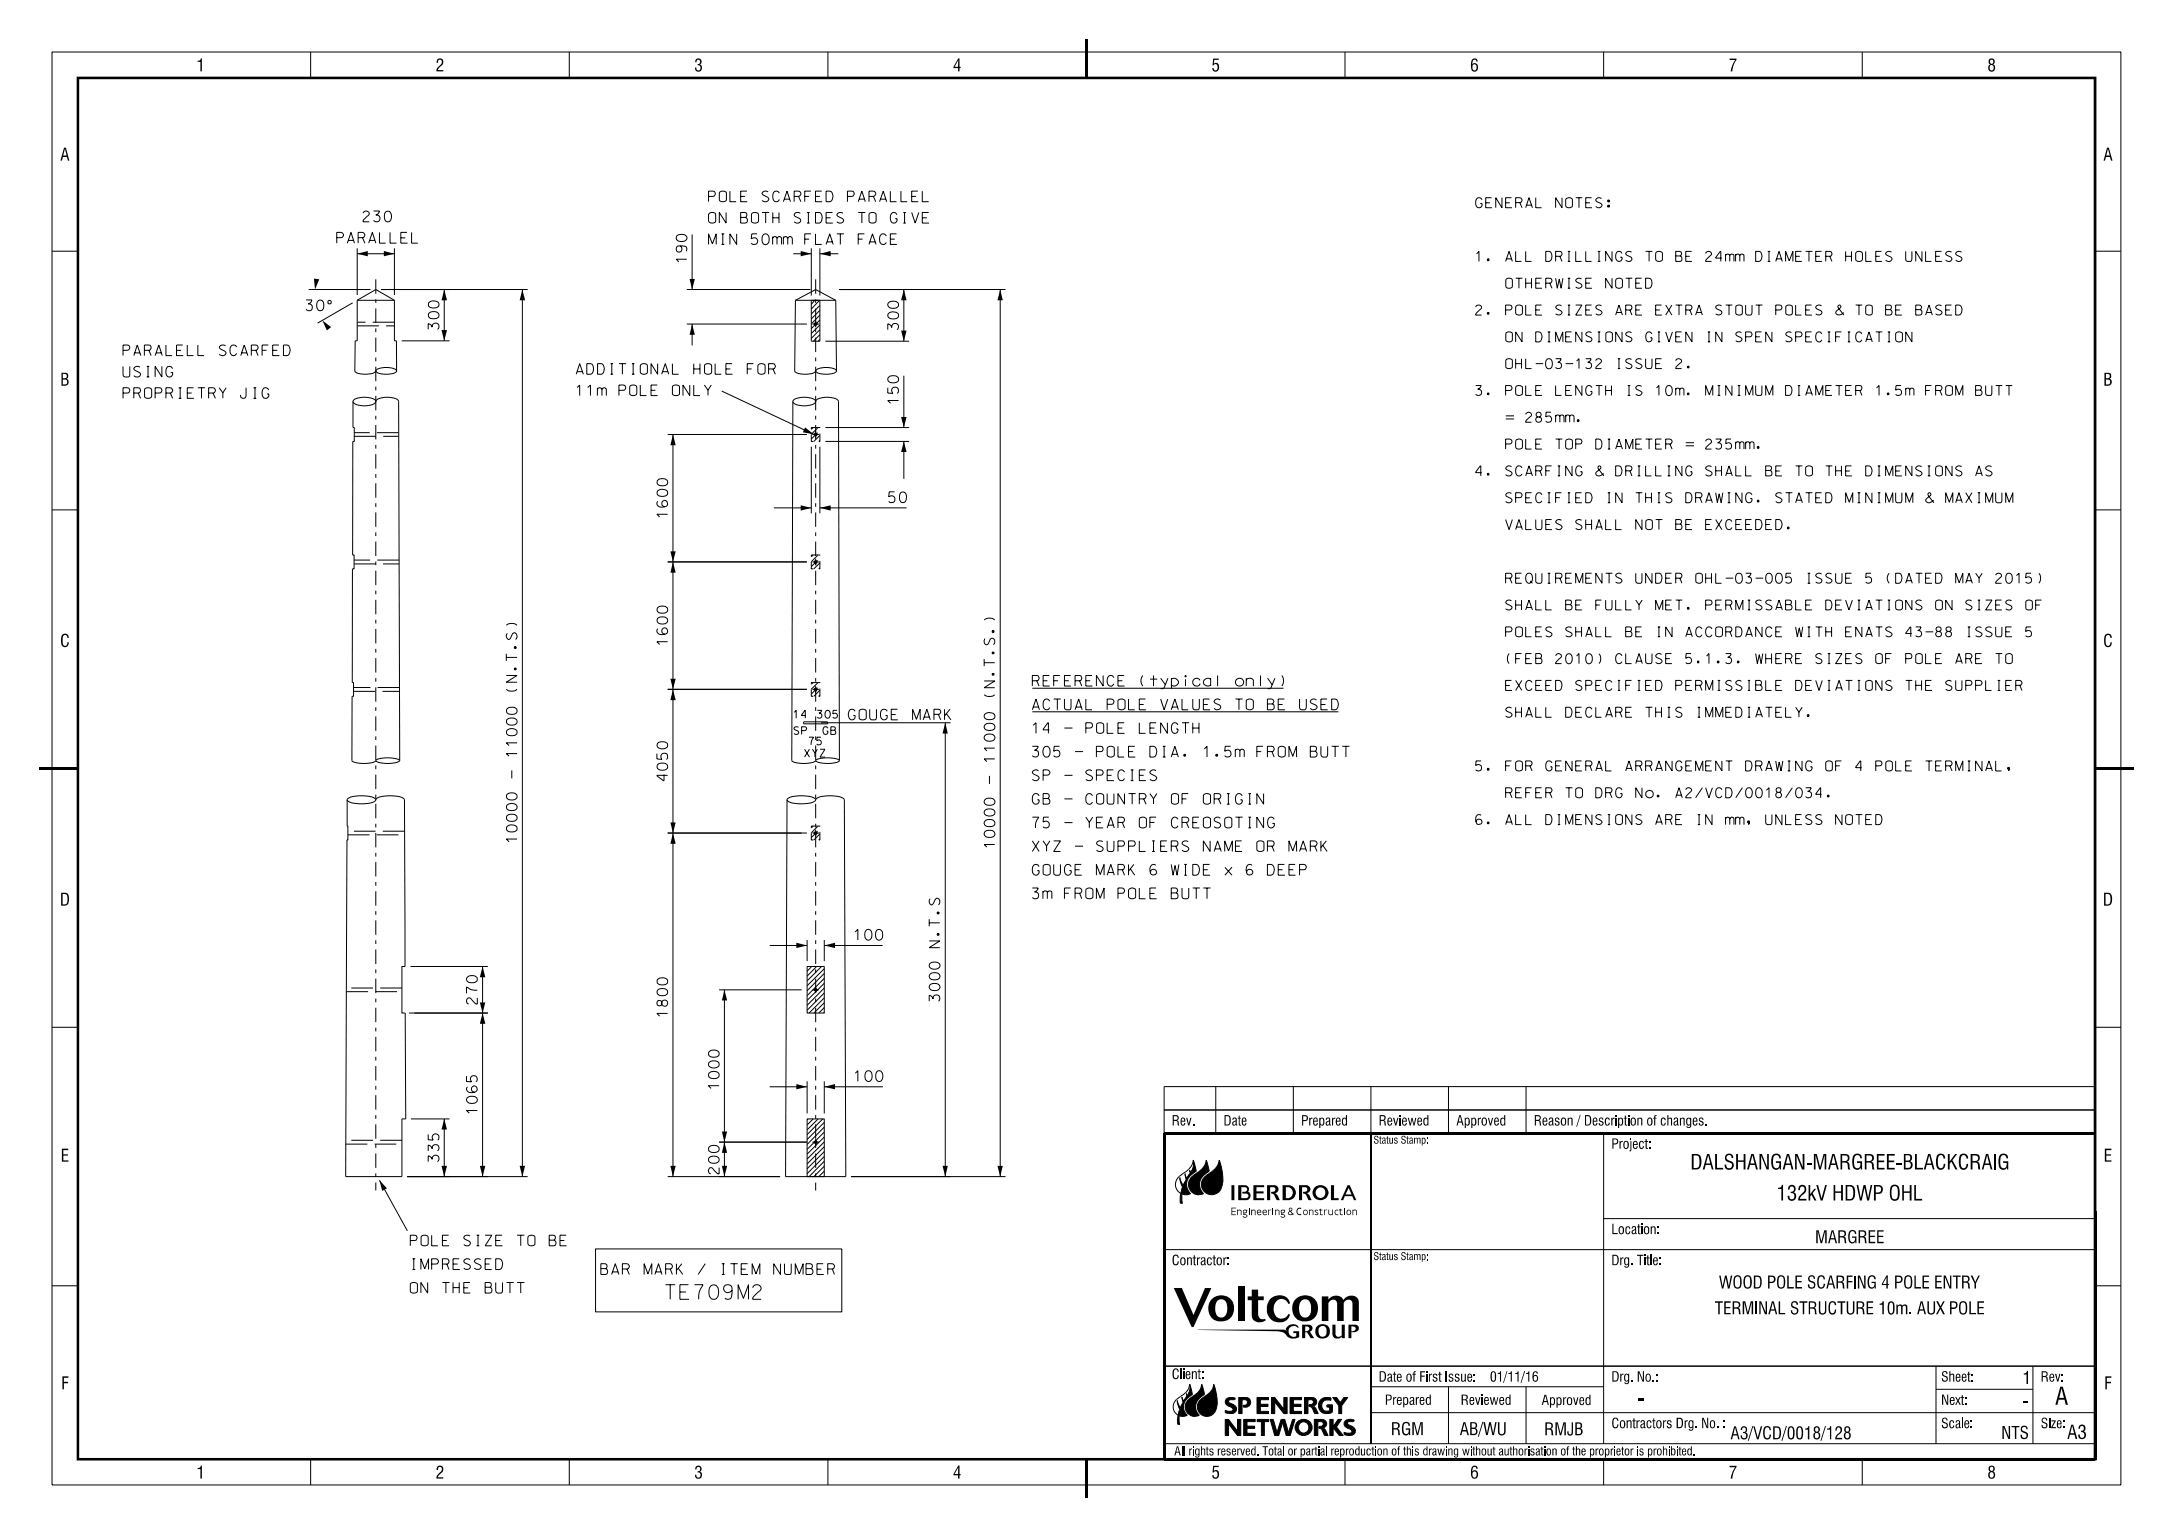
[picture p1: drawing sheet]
<svg xmlns="http://www.w3.org/2000/svg" width="420mm" height="297mm" viewBox="0 0 420 297" stroke-linecap="round" stroke-linejoin="round" font-family="sans-serif">
<g fill="none" stroke="#000" stroke-width=".19">
<path d="M10.1 10.1h399.8v276.8h-399.8zM60 10.1v5M110 10.1v5M160 10.1v5M260 10.1v5M310 10.1v5M359.9 10.1v5M10.1 48.5h5M59.2 58h1.1a.95 .95 0 0 1-.7 .7 .66 .66 0 0 1 .7 .9 .66 .66 0 0 1-1.1 .2M59.7 55.9h11.9M61.6 58.1l.4-.1a1.09 1.09 0 0 1 .5 1.6l-.2 .4h-.5a1.25 1.25 0 0 1-.2-1.9zM63.4 58.1l.3-.1 .3 .1v.6h-.6z"/>
<path d="M68.2 58.5l-6.8 3.9M69 58v7.9h-.3l-.1 5.8a3 3 0 0 0 2.8 .6l1-.3 .2-.3M69 58l3.6-2.1 3.6 2.1M69 48v9M69 49h7.2M69 58h7.2M73.7 55.9h28.3M76.2 58v7.9h.4l.1 5.8M76.2 48v9M85.9 55.9v10M101 55.9v171.5M132.8 55.9h23.8"/>
<path d="M133.8 45.3v10.6M153.3 49h3.5M153.7 58l-.1 13.7a3 3 0 0 0 2.8 .6l1-.3 .3-.3M153.7 58h7.8M153.7 58l4-2.1 3.8 2.1M156.8 48v9.1M157.5 58l-.7 .8M158.4 58l-1.6 1.7M158.5 49h3.5M158.5 60l-1.7 1.6M158.5 59l-1.7 1.7M158.5 48v9.1"/>
<path d="M158.5 58v7.9h-1.7v-7.9M161.5 58l.2 13.7M162.2 55.9h32.1M174.7 55.9v10M193.3 55.9v171.5M404.9 48.5h5M68.2 77.6a2.17 2.17 0 0 1 2.2-.8l1.3 .1a1.1 1.1 0 0 1 .9 .7M68.2 77.6a2.08 2.08 0 0 0 2.2 .8l1.3-.1a1.12 1.12 0 0 0 .9-.7M68.2 77.6v5h.3v2.7h-.3v21.9h.2v2.7h-.3v22h.2v2.6h-.2l-.1 12.5a4.2 4.2 0 0 0 3.2 .5l1.1-.3 .3-.2M72.6 77.6a2.17 2.17 0 0 1 2.2-.8l1.3 .1a1.1 1.1 0 0 1 .9 .7l.3 69.4M72.6 71.7a2.89 2.89 0 0 1 2.8-.6h.4a.97 .97 0 0 1 .9 .6M72.6 71.7a2.94 2.94 0 0 0 2.8 .6l1-.3 .3-.3"/>
<path d="M77.6 65.9h9.3M132.8 62.6h23.2M133.8 62.6v4.1M139.5 75.6l17.8 8.3M153.2 77.6a2.17 2.17 0 0 1 2.2-.8l1.3 .1a1.1 1.1 0 0 1 1 .7M153.2 77.6a2.08 2.08 0 0 0 2.2 .8l1.3-.1a1.12 1.12 0 0 0 1-.7M153.2 77.6l-.2 69.4a4.2 4.2 0 0 0 3.2 .5l1.1-.3 .4-.2M157 62.6h1.3M157.7 71.7a2.89 2.89 0 0 1 2.7-.6h.4a.97 .97 0 0 1 .9 .6M157.7 71.7a2.94 2.94 0 0 0 2.7 .6l1-.3 .3-.3M157.7 77.6a2.17 2.17 0 0 1 2.1-.8l1.3 .1a1.1 1.1 0 0 1 1 .7l.1 69.4M157.7 62v1.2"/>
<path d="M158.5 65.6l-.3 .3M158.5 63.7l-1.7 1.7M158.5 62.8l-1.7 1.6M158.5 61.8l-1.7 1.7M158.5 60.9l-1.7 1.7M158.5 64.7l-1.3 1.2M159.5 65.9h16.2M174.7 72.6v10M10.1 98.5h5M129 84h27M130.1 84v143.4M149.6 98.1h7.2"/>
<path d="M156.8 86.3v12.9M158.5 86.3v12.9M158.5 98.1h16.7M159.5 85.3h16.2M159.5 82.6h16.2M174.7 85.3v7.2M404.9 98.5h5M129 108.6h27M129 133.2h27M155.3 139.5h4.6v.4h-4.6zM158.7 139.7h25M182.7 139.7v87.7"/>
<path d="M199.5 137.5h59.2M199.5 133h48.6M67.1 154.5a2.69 2.69 0 0 1 2.3-.7 5.1 5.1 0 0 1 3.2 .6v.1M67.1 154.5a2.69 2.69 0 0 0 2.3 .8 5.1 5.1 0 0 0 3.2-.6v-.2M67.1 154.5l.1 7.8h-.1l-.3 65.1h10.9v-11.2h.7l-.1-20.4h-.6v-9h.6l-.1-32.3a2.69 2.69 0 0 0-2.4-.7 5.1 5.1 0 0 0-3.1 .6l-.1 .1M72.6 147a5.3 5.3 0 0 1 4-.4l.7 .4M72.6 147a4.2 4.2 0 0 0 3.2 .5l1.1-.3 .4-.2M98.9 148.9v1.5M152.1 154.5l-.3 72.9h11.7l-.3-72.9a2.69 2.69 0 0 0-2.4-.7 5 5 0 0 0-3.1 .6v.1M152.1 154.5a2.68 2.68 0 0 1 2.3-.7 5.2 5.2 0 0 1 3.2 .6l.1 .1M152.1 154.5a2.68 2.68 0 0 0 2.3 .8 5.2 5.2 0 0 0 3.2-.6l.1-.2M157.7 147a5.3 5.3 0 0 1 3.9-.4l.6 .4"/>
<path d="M157.7 147a4.1 4.1 0 0 0 3.1 .5l1.1-.3 .3-.2M191.2 149.9v1.6M129 161h27M10.1 198.5h5M79.1 195.8h15.2M79.3 186.8h15M93.3 186.8v40.6M139 191.3h15.9M140 191.3v36.1M148.8 182.7h7.2M156 186.8h3.3v9h-3.3zM156 181.6v4.1"/>
<path d="M156.9 186.8l-.9 .9M157.8 186.8l-1.8 1.8M158.8 186.8l-2.8 2.7M159.3 195.6l-.1 .2M159.3 192.8l-2.9 3M159.3 193.8l-2 2M159.3 181.6v4.1M159.3 182.7h11.3M159.3 194.7l-1 1.1M159.3 187.2l-3.3 3.3M159.3 188.1l-3.3 3.3M159.3 189.1l-3.3 3.3"/>
<path d="M159.3 190l-3.3 3.3M159.3 190.9l-3.3 3.4M159.3 191.9l-3.3 3.3M404.9 198.5h5M404.9 192v9M79.4 216.2h7.5M85.9 216.2v11.2M148.8 210h7.2M156 216.2h3.3v11.2h-3.3zM156 208.9v6.3M156.2 216.2l-.2 .2M157.2 216.2l-1.2 1.2"/>
<path d="M158.1 216.2l-2.1 2.1M159 216.2l-3 3M159.3 208.9v6.3M159.3 219.7l-3.3 3.3M159.3 218.8l-3.3 3.3M159.3 216.9l-3.3 3.3M159.3 217.8l-3.3 3.4M159.3 210h11.3M225 214.5h179.9M235 210v9M250 210v9M265 210v9"/>
<path d="M280 210v9M295 210v9M310 219v60M404.9 219h-179.9v-9h179.9v72h-179.9M73.3 228.1l5.4 9.7M78.7 227.4h23.3M129 227.4h21.8M139 220.7h17M159.3 227.3l-.1 .1M159.3 224.4l-2.9 3M159.3 225.4l-2 2M159.3 226.3l-1 1.1"/>
<path d="M159.3 223.5l-3.3 3.3M159.3 222.5l-3.3 3.3M159.3 221.6l-3.3 3.3M159.3 220.7l-3.3 3.3M164.5 227.4h29.8M230.6 224.2a4.5 4.5 0 0 1-2.4 2.9 2.02 2.02 0 0 0 0 3.5M230.6 224.2v1.4l-.4 1-.3-.5a1 1 0 0 1-.3 1.2l-.2 .3-.3-.8 .2 1.1-.6 1.1-.4-.7-.3-.8 .2 1.2a1.52 1.52 0 0 1 .1 1.5l-.1 .4M230.6 224.2l.6 2.1a2.83 2.83 0 0 0-1.6 3.7l.5 .6-1 .3-.7-.2 .1 1.8h-.4l.1-1.9M233.2 224.2l.5 2.1a2.83 2.83 0 0 0-1.6 3.7l.5 .6a2.04 2.04 0 0 1-2.7-.9 2.04 2.04 0 0 1 1-2.8l1-.6a2.99 2.99 0 0 0 1.3-2.1zM233.7 226.8h.1M235.7 224.2a8.2 8.2 0 0 1 .3 5.5 2.02 2.02 0 0 1-3.3 .5 2.02 2.02 0 0 1 .7-3.3l1-.6a2.99 2.99 0 0 0 1.3-2.1zM310 235.5h94.9"/>
<path d="M10.1 248.5h5M115.1 241.3h47.6v12.2h-47.6zM225 241.5h179.9M404.9 248.5h5M225 264h179.9M225 279h179.9M229.9 267.5a3.6 3.6 0 0 1-2 2.5 1.92 1.92 0 0 0-.2 3.5M229.9 267.5l.1 1-.5 1.2-.2-.4a.8 .8 0 0 1-.2 1l-.3 .4-.3-.8v.5a.57 .57 0 0 1 0 .8l-.4 .8-.4-.7-.2-.7 .2 1.1a1.33 1.33 0 0 1 .1 1.4l-.1 .4M229.9 267.5l.6 2a2.45 2.45 0 0 0-1 4 1.92 1.92 0 0 1-1.6 .1l.1 1.6h-.4v-.8l.1-.9M232.3 267.5l.5 2a2.45 2.45 0 0 0-1 4 1.89 1.89 0 0 1-2.6-.9 1.89 1.89 0 0 1 1-2.6l.6-.3a2.85 2.85 0 0 0 1.5-2.2zM232.8 269.9h.1M234.6 267.5a7.5 7.5 0 0 1 .3 5.1 1.88 1.88 0 0 1-3 .5 1.88 1.88 0 0 1 .7-3.1l.5-.3a2.85 2.85 0 0 0 1.5-2.2z"/>
<path d="M236.8 274.3h.7l1.7 2.2v-2.2h.6v3.1h-.6l-1.7-2.3v2.3h-.7zM237.1 270.3a1.44 1.44 0 0 1 1.6 0l-.1 .2h-.5a.42 .42 0 0 0-.5 0 .42 .42 0 0 0-.1 .4l.1 .2a1.85 1.85 0 0 1 1.4 1.1 1.12 1.12 0 0 1-1.6 .9l-.6-.1v-.5a1.21 1.21 0 0 0 1.5-.1l-.1-.3a2.24 2.24 0 0 1-1.4-1.1zM239.4 270h1.5a.96 .96 0 0 1 .8 1.3 .96 .96 0 0 1-1.4 .6v-.3a.57 .57 0 0 0 .8-.4 .57 .57 0 0 0-.5-.7h-.5v2.7h-.7zM240.4 274.3h2.2v.4h-1.6v.9h1.5v.4h-1.5v1h1.6v.4h-2.2zM240.6 270.5h.1M243 270h2.2v.5h-1.6v.9h1.5v.4h-1.5v.9h1.6v.5h-2.2zM243 274.3h2.2v.4h-.8v2.7h-.6v-2.7h-.8zM245.7 270h.7l1.7 2.3v-2.3h.7v3.2h-.7l-1.7-2.3v2.3h-.7zM246.8 276.8h.1M246.8 276.8l-.7-2.5h-.6l.9 3.1h.8l.7-2.4 .7 2.4h.8l.9-3.1h-.5l-.7 2.5M246.8 276.8l.8-2.5h.7l.7 2.5M249 276.8h.1"/>
<path d="M249.3 270h2.3v.5h-1.6v.9h1.5v.4h-1.5v.9h1.6v.5h-2.3zM251.3 275a1.03 1.03 0 0 1 1.6 .8 1.03 1.03 0 0 1-1.6 .9 1.2 1.2 0 0 1 0-1.7zM252.1 270h1.6a.84 .84 0 0 1 .8 .8 .84 .84 0 0 1-.7 .9h.1a2.01 2.01 0 0 1 .9 1.5l-.7-.1-.5-1.1-.6-.2v-.2l.2-.2a.49 .49 0 0 0 .6-.3 .49 .49 0 0 0-.2-.6h-.8v2.7h-.7zM253.4 270.5h.1M254 274.3h1.6a.84 .84 0 0 1 .8 .8 .84 .84 0 0 1-.7 .8l.1 .1a2.01 2.01 0 0 1 .9 1.4l-.7-.1-.5-1-.6-.3v-.2l.2-.2a.49 .49 0 0 0 .6-.2 .49 .49 0 0 0-.2-.7h-.8v2.7h-.7zM255.2 270.6a2.04 2.04 0 0 1 2-.5v.5a1.14 1.14 0 0 0-1.7 .6 1.14 1.14 0 0 0 1 1.5l.5-.1v-.7l-.5-.1v-.3h1v1.3a1.64 1.64 0 0 1-2.2 0 1.64 1.64 0 0 1-.1-2.2zM255.3 274.7h.1M257 274.3h.7v1.4l.9-1.4h.7l-1 1.4 1.3 1.7h-.7l-1.2-1.5v1.5h-.7zM257.6 270h.7l.7 1 .8-1h.7l-1.2 1.6v1.6h-.5v-1.6zM260.1 274.5a1.84 1.84 0 0 1 1.6-.1l-.2 .3h-.4a.41 .41 0 0 0-.5 .1 .41 .41 0 0 0-.1 .4l.1 .1a2 2 0 0 1 1.4 1.1 1.12 1.12 0 0 1-1.6 1l-.6-.2v-.4l.8 .1a.48 .48 0 0 0 .5 0 .48 .48 0 0 0 .2-.5l-.2-.1a2.22 2.22 0 0 1-1.3-1.1zM265 273h139.9M265 268h45"/>
<path d="M280 268v11M295 268v11M374.2 268.5h18.7M374.2 264v15M392.9 264v15M15.1 282h154.9M60 282v4.9M110 282v4.9M160 282v4.9M260 282v4.9M310 282v4.9M359.9 282v4.9"/>
<circle cx="251.9" cy="275.9" r="1.59"/>
</g>
<g fill="#000">
<path d="M209.8 7.5h.5v7.6h-.5zM60.7 53.8l1 .2-.8 1.9zM69 49l2.1-.5v1zM74.2 48.5l2 .5-2 .5zM85.9 55.9l.5 2.1h-1.1zM101 55.9l.5 2.1h-1.1zM133.3 53.9h1l-.5 2zM154.8 48.5l2 .5-2 .5zM158.5 49l2-.5v1zM174.7 55.9l.5 2.1h-1zM193.3 55.9l.5 2.1h-1zM62.3 61.9l1.7 1.3-.8 .6z"/>
<path d="M85.3 63.8h1.1l-.5 2.1zM133.8 62.6l.5 2.1h-1zM174.2 63.9h1l-.5 2zM130.1 84l.5 2h-1zM154.8 97.6l2 .5-2 .6zM155.6 82.6l1.7 1.3-2.1-.4zM158.5 98.1l2-.5v1.1zM174.7 85.3l.5 2h-1zM174.2 80.6h1l-.5 2zM130.1 108.6l.5 2.1h-1zM129.6 106.5h1l-.5 2.1zM130.1 133.2l.5 2.1h-1z"/>
<path d="M129.6 131.2h1l-.5 2zM7.5 148.3h7.6v.5h-7.6zM129.6 158.9h1l-.5 2.1zM182.7 139.7l.5 2h-1zM404.9 148.3h7.5v.5h-7.5zM130.1 161l.5 2.1h-1zM93.3 186.8l.5 2h-1.1zM93.3 195.8l.5 2h-1.1zM92.7 193.7h1.1l-.5 2.1zM140 191.3l.5 2h-1zM153.9 182.2l2.1 .5-2.1 .5zM159.3 182.7l2.1-.5v1z"/>
<path d="M85.9 216.2l.5 2.1h-1.1zM139.5 218.6h1l-.5 2.1zM153.9 209.5l2.1 .5-2.1 .5zM159.3 210l2.1-.5v1zM225 218.7h179.9v.5h-179.9zM73.3 228.1l1.5 1.5-.9 .5zM85.3 225.3h1.1l-.5 2.1zM92.7 225.3h1.1l-.5 2.1zM100.4 225.3h1.1l-.5 2.1zM129.6 225.3h1l-.5 2.1zM140 220.7l.5 2.1h-1zM139.5 225.3h1l-.5 2.1z"/>
<path d="M182.2 225.3h1l-.5 2.1zM192.8 225.3h1l-.5 2.1zM239.3 248.6h1.3v6.7h-1.3zM209.8 282h.5v7.5h-.5zM224.8 219h.4v63h-.4zM225 281.7h179.9v.5h-179.9zM404.7 234h.5v48h-.5z"/>
<path d="M284.6 11.4a2.28 2.28 0 0 0 0 2.3 .77 .77 0 0 0 1.1-.6 .77 .77 0 0 0-1-.8l-.1 .2v-.3a.49 .49 0 0 1 .5-.6l.2 .3h.3a.59 .59 0 0 0-.3-.6 .59 .59 0 0 0-.7 .1zM284.7 12.6a.51 .51 0 0 1 .7 .1 .51 .51 0 0 1 0 .6 .42 .42 0 0 1-.6 .3 .42 .42 0 0 1-.2-.6z" fill-rule="evenodd"/>
<path d="M12.1 122.6a.74 .74 0 0 1 .8-.1 .74 .74 0 0 1 .4 .8h-.3a.44 .44 0 0 0-.4-.6 .44 .44 0 0 0-.5 .4v1.3a.47 .47 0 0 0 .6 .4 .47 .47 0 0 0 .3-.7h.3a.78 .78 0 0 1-.8 1 .78 .78 0 0 1-.7-1v-.9z" fill-rule="evenodd"/>
<path d="M407 122.6a.72 .72 0 0 1 .8-.1 .72 .72 0 0 1 .4 .8h-.3a.44 .44 0 0 0-.4-.6 .44 .44 0 0 0-.5 .4v1.3a.48 .48 0 0 0 .6 .4 .48 .48 0 0 0 .3-.7h.3a.77 .77 0 0 1-.8 1 .77 .77 0 0 1-.7-1v-.9z" fill-rule="evenodd"/>
<path d="M230.6 224.2l.6 2.1a2.83 2.83 0 0 0-1.7 3.3l.6 1-.8 .3-.9-.2 .1 1.8h-.4v-1.2l.3-1.4a.89 .89 0 0 0-.1-1.1l-.3-1.3 .2 .8 .5 .7 .1-.3a1.31 1.31 0 0 0 .3-1.6v-.3v.5l.3 .3 .4-.6a.55 .55 0 0 0 .1-.9l.3 .5 .4-1z" fill-rule="evenodd"/>
<path d="M233.2 224.2l.5 2.1a2.83 2.83 0 0 0-1.7 3.3l.6 1a2.04 2.04 0 0 1-2.7-.9 2.04 2.04 0 0 1 1-2.8l1-.6a2.99 2.99 0 0 0 1.3-2.1z" fill-rule="evenodd"/>
<path d="M235.7 224.2a7.3 7.3 0 0 1 .2 5.7 2.02 2.02 0 0 1-3.3 .2 2.02 2.02 0 0 1 .8-3.2l1-.6a2.99 2.99 0 0 0 1.3-2.1z" fill-rule="evenodd"/>
<path d="M238 233.4h.9v.1h-.7v.5h.6v.1h-.6v.6h.7v.1h-.9z" fill-rule="evenodd"/>
<path d="M238 229h.6v2.9h-.6z" fill-rule="evenodd"/>
<path d="M239.1 233.7l.2 .2a.47 .47 0 0 1 .7 .1v.8h-.2v-.8l-.2-.1-.3 .1v.8h-.2z" fill-rule="evenodd"/>
<path d="M240.3 233.9v.9l.6 .1a.37 .37 0 0 1-.3 .3 .37 .37 0 0 1-.3-.2l-.1 .1a.46 .46 0 0 0 .5 .2 .46 .46 0 0 0 .4-.5l-.6-.2v-.1l.4-.2 .2-.5-.5-.1zM240.4 234.1a.26 .26 0 0 1 .5 0 .26 .26 0 0 1-.5 0z" fill-rule="evenodd"/>
<path d="M239.3 229h1.4a.75 .75 0 0 1 .6 .5 .75 .75 0 0 1-.1 .8 .89 .89 0 0 1 .5 .9 .89 .89 0 0 1-.8 .7h-1.6zM239.9 229.4v2.1h1a.44 .44 0 0 0 .4-.4 .44 .44 0 0 0-.4-.5h-.8v-.3h.5a.44 .44 0 0 0 .5-.5 .44 .44 0 0 0-.5-.4z" fill-rule="evenodd"/>
<path d="M241.4 233.4h.1v.1h-.1z" fill-rule="evenodd"/>
<path d="M241.4 233.7h.1v1.1h-.1z" fill-rule="evenodd"/>
<path d="M241.8 233.7l.2 .2a.44 .44 0 0 1 .7 .1v.8h-.2v-.8l-.2-.1-.3 .1v.8h-.2z" fill-rule="evenodd"/>
<path d="M242.3 229h2v.4h-1.4v.8h1.3v.4h-1.3v.9h1.4v.4h-2z" fill-rule="evenodd"/>
<path d="M243.1 233.9a.55 .55 0 0 0-.1 .7 .55 .55 0 0 0 .8 .1v-.2a.4 .4 0 0 1-.5 .2 .4 .4 0 0 1-.2-.4h.7v-.1a.42 .42 0 0 0-.3-.4 .42 .42 0 0 0-.4 .1zM243.2 234a.27 .27 0 0 1 .3-.1 .27 .27 0 0 1 .1 .3h-.5z" fill-rule="evenodd"/>
<path d="M244.2 233.9a.55 .55 0 0 0-.1 .7 .55 .55 0 0 0 .8 .1v-.2a.4 .4 0 0 1-.5 .2 .4 .4 0 0 1-.2-.4h.7v-.1a.42 .42 0 0 0-.3-.4 .42 .42 0 0 0-.4 .1zM244.2 234a.28 .28 0 0 1 .4-.1 .28 .28 0 0 1 .1 .3h-.5z" fill-rule="evenodd"/>
<path d="M245.1 233.7l.2 .2 .4-.2-.4 .3v.8h-.2z" fill-rule="evenodd"/>
<path d="M244.9 229h1.5a.81 .81 0 0 1 .7 .8 .81 .81 0 0 1-.6 .8 1.88 1.88 0 0 1 .9 1.3h-.6l-.6-1-.3-.2a.2 .2 0 0 1-.2-.2 .2 .2 0 0 1 .2-.2 .45 .45 0 0 0 .6-.4 .45 .45 0 0 0-.4-.5h-.6v2.5h-.6z" fill-rule="evenodd"/>
<path d="M246 233.4h.1v.1h-.1z" fill-rule="evenodd"/>
<path d="M246 233.7h.1v1.1h-.1z" fill-rule="evenodd"/>
<path d="M246.5 233.7l.1 .2a.47 .47 0 0 1 .7 .1v.8h-.1v-.8l-.3-.1-.3 .1v.8h-.1z" fill-rule="evenodd"/>
<path d="M247.6 233.9v.9l.6 .1a.35 .35 0 0 1-.2 .3 .35 .35 0 0 1-.4-.2l-.1 .1a.46 .46 0 0 0 .5 .2 .46 .46 0 0 0 .4-.5l-.6-.2v-.1l.4-.2 .2-.5-.5-.1zM247.7 234.1a.25 .25 0 0 1 .5 0 .25 .25 0 0 1-.5 0z" fill-rule="evenodd"/>
<path d="M247.9 229a2.65 2.65 0 0 1 1.9 .3 1.45 1.45 0 0 1 .6 1.6 1.45 1.45 0 0 1-1.3 1h-1.2zM248.5 229.4v2.1a1.09 1.09 0 0 0 1.4-1 1.09 1.09 0 0 0-1.4-1.1z" fill-rule="evenodd"/>
<path d="M249.1 233.5l.2 .5-.3 .3a.5 .5 0 0 0 .2 .5 .5 .5 0 0 0 .6-.1h.2v-.2l-.5-.4a.36 .36 0 0 0 .2-.6 .36 .36 0 0 0-.6 0zM249.2 233.6l.4-.1 .1 .2-.3 .3zM249.1 234.3l.3-.2 .3 .5h-.6z" fill-rule="evenodd"/>
<path d="M250.8 233.6l.2-.2a.31 .31 0 0 1 .5 .2 .5 .5 0 0 0-.7 .5 .5 .5 0 0 0 .7 .4v.3a.72 .72 0 0 1-.9-.3 .72 .72 0 0 1 .2-.9z" fill-rule="evenodd"/>
<path d="M251.1 229h1.5a.78 .78 0 0 1 .7 .8 .78 .78 0 0 1-.7 .8h.1a1.7 1.7 0 0 1 .8 1.3h-.6l-.5-1-.5-.3v-.3a.48 .48 0 0 0 .7-.3 .48 .48 0 0 0-.4-.6h-.5v2.5h-.6z" fill-rule="evenodd"/>
<path d="M251.8 234.3a.51 .51 0 0 0 1 0 .51 .51 0 0 0-1 0zM252.1 234a.36 .36 0 0 1 .6 .1 .36 .36 0 0 1-.4 .5 .36 .36 0 0 1-.3-.5z" fill-rule="evenodd"/>
<path d="M253 233.7l.2 .2a.47 .47 0 0 1 .7 .1v.8h-.2v-.8l-.2-.1-.3 .1v.8h-.2z" fill-rule="evenodd"/>
<path d="M254.1 233.9l.4-.2 .3 .2h-.4l-.2 .1 .6 .4v.3l-.4 .1-.3-.2h.6l-.5-.4z" fill-rule="evenodd"/>
<path d="M255 233.7l.1-.1h.2v.1h.3v.2h-.3v.7h.4l-.1 .2-.5-.1v-.8h-.1z" fill-rule="evenodd"/>
<path d="M255.9 233.7l.1 .2 .5-.2-.5 .3v.8h-.1z" fill-rule="evenodd"/>
<path d="M253.8 230.4a1.51 1.51 0 0 1 3 0 1.51 1.51 0 0 1-3 0zM254.6 229.7a1.01 1.01 0 0 0-.1 1.5 1.01 1.01 0 0 0 1.5 0 1.01 1.01 0 0 0-.2-1.5 .91 .91 0 0 0-1.2 0z" fill-rule="evenodd"/>
<path d="M256.8 233.7h.1v.9l.2 .1 .4-.1v-.9h.1v1.1l-.1-.1a.47 .47 0 0 1-.7-.1z" fill-rule="evenodd"/>
<path d="M257.2 229h.6v2.5h.9v.4h-1.5z" fill-rule="evenodd"/>
<path d="M258.1 233.9l.4-.1 .2 .2a.37 .37 0 0 0-.6 .3 .37 .37 0 0 0 .6 .3v.2a.53 .53 0 0 1-.7-.2 .53 .53 0 0 1 .1-.7z" fill-rule="evenodd"/>
<path d="M258.8 233.7l.2-.1h.1v.1h.3v.2h-.3v.7h.4v.2l-.5-.1v-.8h-.2z" fill-rule="evenodd"/>
<path d="M259.8 233.7h.1v1.1h-.1z" fill-rule="evenodd"/>
<path d="M259.8 233.4h.1v.1h-.1z" fill-rule="evenodd"/>
<path d="M260.5 229h.4l1.2 2.9h-.4l-.3-.8h-1.5l-.3 .8h-.4zM260.7 229.5l-.6 1.3h1.1z" fill-rule="evenodd"/>
<path d="M260.2 234.3a.51 .51 0 0 0 1 0 .51 .51 0 0 0-1 0zM260.5 234a.35 .35 0 0 1 .6 .1 .35 .35 0 0 1-.3 .5 .35 .35 0 0 1-.4-.4z" fill-rule="evenodd"/>
<path d="M261.4 233.7l.1 .2a.47 .47 0 0 1 .8 .1v.8h-.2v-.8l-.2-.1-.4 .1v.8h-.1z" fill-rule="evenodd"/>
<path d="M226.9 248.9h1.5l2.3 5.2 2.2-5.2h1.2l-3.4 7.5h-.4z" fill-rule="evenodd"/>
<path d="M231.5 256.9h16.7l.4 .2a.5 .5 0 0 1 .2-.8l.5-.3 .6-.1 .9 .2 .2 .4-.1 .1-.7-.4-.8 .3-.3 .5v.5l.3 .6 .7 .2 .4-.1v-.6h-.5v-.4h1.1v1.2l-.8 .3-.9-.1-.6-.3-.8-.8-1.1-.3z" fill-rule="evenodd"/>
<path d="M233.5 252.8a2.55 2.55 0 0 0 5.1 0 2.55 2.55 0 0 0-5.1 0zM235.3 251.4l.7-.3a1.24 1.24 0 0 1 1.2 1.5 1.57 1.57 0 0 1-1 2 1.44 1.44 0 0 1-1.3-1.8l.1-1z" fill-rule="evenodd"/>
<path d="M241.9 249.2h1.3v1.3h1.1v.7h-1.1v2.7a.98 .98 0 0 0 1.3 .9l.2 .3a1.87 1.87 0 0 1-2.4 0l-.4-.9v-3h-.7v-.7h.7z" fill-rule="evenodd"/>
<path d="M245.5 251.1l1-.7h1.5l.5 .2 .6 .5 .2 .7-.3 .2a1.45 1.45 0 0 0-1.6-1 1.45 1.45 0 0 0-1.2 1.5v.7l.1 .5a1.42 1.42 0 0 0 1.1 1.1 1.42 1.42 0 0 0 1.4-.6l.2-.3 .3 .1-.6 1.1a2.45 2.45 0 0 1-3.5-.8l-.3-.8v-1z" fill-rule="evenodd"/>
<path d="M249.7 252.8a2.55 2.55 0 0 0 5.1 0 2.55 2.55 0 0 0-5.1 0zM251.5 251.4l.8-.3a1.22 1.22 0 0 1 1.1 1.5v.1a1.43 1.43 0 0 1-1.1 1.9 1.61 1.61 0 0 1-1.2-1.9l.1-.7z" fill-rule="evenodd"/>
<path d="M251.7 256v2.6h.6v-1.2l.3 .1 .7 1.1h.7l-.8-1.3 .5-.5-.2-.6-.4-.2zM252.3 256.3h.4l.3 .3a.52 .52 0 0 1-.4 .6h-.3z" fill-rule="evenodd"/>
<path d="M254.2 257.2a1.45 1.45 0 0 0 2.9 0 1.45 1.45 0 0 0-2.9 0zM255.1 256.4l.3-.1h.5l.4 .4 .1 .9-.4 .6-.6 .1-.4-.4-.2-1z" fill-rule="evenodd"/>
<path d="M257.5 256h.6v1.9l.3 .3 .3 .1 .6-.3v-2h.6v2.6h-.6v-.3l-.4 .3-.7 .1-.5-.4-.2-.5z" fill-rule="evenodd"/>
<path d="M255.5 250.5h1.3v.6l.8-.6 .9-.1 .8 .2 .3 .6 .5-.5 .7-.3h.7l.5 .1 .5 .5 .1 .5v3.8h-1.2v-3.5a.84 .84 0 0 0-.7-.7 .84 .84 0 0 0-.9 .5l-.1 .2v3.5h-1.3v-3.7a.78 .78 0 0 0-.7-.5 .78 .78 0 0 0-.7 .4l-.2 .3v3.5h-1.3z" fill-rule="evenodd"/>
<path d="M260.6 256v2.6h.6v-1.2h.7l.4-.2 .3-.3v-.4l-.2-.4-.3-.1zM261.2 256.3l.7 .2 .1 .3-.2 .3-.6 .1z" fill-rule="evenodd"/>
<path d="M265.7 242a.38 .38 0 0 1 .5-.1 .38 .38 0 0 1 .2 .5h-.2a.26 .26 0 0 0-.2-.3 .26 .26 0 0 0-.3 .3 .26 .26 0 0 0 .3 .2 .44 .44 0 0 1 .5 .5 .44 .44 0 0 1-.5 .4 .44 .44 0 0 1-.4-.5h.1a.28 .28 0 0 0 .3 .3 .28 .28 0 0 0 .3-.2 .28 .28 0 0 0-.3-.3 .43 .43 0 0 1-.4-.3 .43 .43 0 0 1 .1-.5z" fill-rule="evenodd"/>
<path d="M271 242a.41 .41 0 0 1 .4-.1 .41 .41 0 0 1 .3 .5h-.2a.26 .26 0 0 0-.3-.3 .26 .26 0 0 0-.2 .3 .26 .26 0 0 0 .3 .2 .46 .46 0 0 1 .4 .5 .46 .46 0 0 1-.5 .4 .46 .46 0 0 1-.4-.5h.2a.28 .28 0 0 0 .3 .3 .28 .28 0 0 0 .3-.3 .28 .28 0 0 0-.4-.2 .45 .45 0 0 1-.2-.8z" fill-rule="evenodd"/>
<path d="M229.9 267.5l.6 2a2.45 2.45 0 0 0-1.2 3.8l.2 .2-.5 .2-1.1-.1 .1 1.6h-.4v-.1l.1-1.6a1.98 1.98 0 0 0 0-2l-.2-.9 .6 1.4 .2-.4a1.23 1.23 0 0 0 .2-1.4v-.3l.3 .8 .4-.6a.64 .64 0 0 0 .1-.8l.2 .4 .5-1.2z" fill-rule="evenodd"/>
<path d="M232.3 267.5l.5 2a2.45 2.45 0 0 0-1.2 3.8l.2 .2a1.89 1.89 0 0 1-2.6-.9 1.89 1.89 0 0 1 1-2.6l.6-.3a2.85 2.85 0 0 0 1.5-2.2z" fill-rule="evenodd"/>
<path d="M234.6 267.5a6.6 6.6 0 0 1 .2 5.3 1.88 1.88 0 0 1-3 .2 1.88 1.88 0 0 1 .8-3l.5-.3a2.85 2.85 0 0 0 1.5-2.2z" fill-rule="evenodd"/>
<path d="M237.1 270.3a1.44 1.44 0 0 1 1.6 0l-.1 .2h-.5a.42 .42 0 0 0-.5 0 .42 .42 0 0 0-.1 .4l.1 .2a1.85 1.85 0 0 1 1.4 1.1 1.12 1.12 0 0 1-1.6 .9l-.6-.1v-.5a1.58 1.58 0 0 0 1.5 .1 .7 .7 0 0 0-.8-.9l-.2-.1a.8 .8 0 0 1-.2-1.3z" fill-rule="evenodd"/>
<path d="M236.8 274.3h.7l1.7 2.2v-2.2h.6v3.1h-.6l-1.7-2.3v2.3h-.7z" fill-rule="evenodd"/>
<path d="M239.4 270h1.5a.96 .96 0 0 1 .8 1.3 .96 .96 0 0 1-1.4 .6 .3 .3 0 0 1 .1-.4 .3 .3 0 0 1 .4 0 .53 .53 0 0 0 .3-.6 .53 .53 0 0 0-.5-.4h-.5v2.7h-.7z" fill-rule="evenodd"/>
<path d="M240.4 274.3h2.2v.4h-1.6v.9h1.5v.4h-1.5v1h1.6v.4h-2.2z" fill-rule="evenodd"/>
<path d="M243 270h2.2v.5h-1.6v.9h1.5v.4h-1.5v.9h1.6v.5h-2.2z" fill-rule="evenodd"/>
<path d="M243 274.3h2.2v.4h-.8v2.7h-.6v-2.7h-.8z" fill-rule="evenodd"/>
<path d="M245.5 274.3h.6l.7 2.5 .8-2.5h.7l.8 2.5 .7-2.5h.5l-.9 3.1h-.8l-.7-2.4-.7 2.4h-.8z" fill-rule="evenodd"/>
<path d="M245.7 270h.7l1.7 2.3v-2.3h.7v3.2h-.7l-1.7-2.3v2.3h-.7z" fill-rule="evenodd"/>
<path d="M249.3 270h2.3v.5h-1.6v.9h1.5v.4h-1.5v.9h1.6v.5h-2.3z" fill-rule="evenodd"/>
<path d="M250.4 275.9a1.6 1.6 0 0 0 3.1 0 1.6 1.6 0 0 0-3.1 0zM251.3 275a1.03 1.03 0 0 1 1.6 .8 1.03 1.03 0 0 1-1.6 .9 1.2 1.2 0 0 1 0-1.7z" fill-rule="evenodd"/>
<path d="M252.1 270h1.6a.86 .86 0 0 1 .8 .9 .86 .86 0 0 1-.7 .8l.2 .2a1.94 1.94 0 0 1 .8 1.3l-.7-.1-.5-1.1-.3-.2a.24 .24 0 0 1-.3-.1 .24 .24 0 0 1 .2-.3 .48 .48 0 0 0 .6-.4 .48 .48 0 0 0-.4-.5h-.6v2.7h-.7z" fill-rule="evenodd"/>
<path d="M254 274.3h1.6a.86 .86 0 0 1 .8 .8 .86 .86 0 0 1-.7 .9l.5 .3 .5 1.1h-.7l-.5-1.1-.2-.2a.24 .24 0 0 1-.4-.2 .24 .24 0 0 1 .2-.3 .48 .48 0 0 0 .6-.3 .48 .48 0 0 0-.4-.6h-.6v2.7h-.7z" fill-rule="evenodd"/>
<path d="M255.2 270.6a2.04 2.04 0 0 1 2-.5v.5a1.14 1.14 0 0 0-1.7 .6 1.14 1.14 0 0 0 1 1.5l.5-.1v-.7h-.4a.23 .23 0 0 1-.2-.3 .23 .23 0 0 1 .3-.1h.8v1.3a1.76 1.76 0 0 1-2.6-.8 1.66 1.66 0 0 1 .3-1.4z" fill-rule="evenodd"/>
<path d="M257 274.3h.7v1.4l.9-1.4h.7l-1 1.4 1.3 1.7h-.7l-1.2-1.5v1.5h-.7z" fill-rule="evenodd"/>
<path d="M257.6 270h.7l.7 1 .8-1h.7l-1.2 1.6v1.6h-.5v-1.6z" fill-rule="evenodd"/>
<path d="M260.1 274.5a1.84 1.84 0 0 1 1.6-.1l-.2 .3h-.4a.41 .41 0 0 0-.5 .1 .41 .41 0 0 0-.1 .4l.1 .1a2 2 0 0 1 1.4 1.1 1.12 1.12 0 0 1-1.6 1l-.6-.2v-.4a1.58 1.58 0 0 0 1.4 0 .7 .7 0 0 0-.7-.8l-.3-.2a.79 .79 0 0 1-.1-1.3z" fill-rule="evenodd"/>
<path d="M271.3 274.9a.74 .74 0 0 1 .8-.1 .74 .74 0 0 1 .4 .7h-.3a.47 .47 0 0 0-.4-.5 .47 .47 0 0 0-.5 .5v.9a.55 .55 0 0 0 .6 .7 .55 .55 0 0 0 .4-.8h-.6v-.3h.9v1.3h-.3v-.3a.73 .73 0 0 1-.9 .3 .73 .73 0 0 1-.4-.9v-.9z" fill-rule="evenodd"/>
<path d="M286.5 274.7h.2l-.9 2.9h-.2z" fill-rule="evenodd"/>
<path d="M14.8 14.8h390.4v267.4h-390.4l.5-.5h389.4v-266.4h-389.4v266.4l-.5 .5z" fill-rule="evenodd"/>
<circle cx="157.6" cy="62.6" r=".36"/>
<circle cx="157.6" cy="84" r=".36"/>
<circle cx="157.6" cy="108.6" r=".37"/>
<circle cx="157.6" cy="133.2" r=".37"/>
<circle cx="157.6" cy="161" r=".36"/>
<circle cx="157.6" cy="191.3" r=".37"/>
<circle cx="157.6" cy="220.7" r=".38"/>
</g>
<g fill="none" stroke="#000" stroke-width=".19" stroke-dasharray="1.7 1.1" stroke-linecap="butt">
<path d="M156.8 82.6h1.7v2.7h-1.7v-2.7M156.8 84.8l1.7-1.6M156.8 83.9l1.3-1.3M156.8 83l.4-.4M157 84h1.3M157.3 85.3l1.2-1.2M157.7 83.3v1.3M158.3 85.3l.2-.2M156.8 107.2h1.7v2.7h-1.7v-2.7M156.8 109.5l1.7-1.7M156.8 108.5l1.3-1.3M156.8 107.6l.4-.4"/>
<path d="M157 108.6h1.3M157.3 109.9l1.2-1.1M157.7 107.9v1.3M158.3 109.9l.2-.2M156.8 131.9h1.7v2.6h-1.7v-2.6M156.8 134.1l1.7-1.7M156.8 133.2l1.3-1.3M156.8 132.2l.4-.3M157 133.2h1.3M157.3 134.5l1.2-1.1M157.7 132.6v1.3M158.3 134.5l.2-.2"/>
<path d="M156.8 159.6h1.7v2.7h-1.7v-2.7M156.8 160l.4-.4M156.8 161.9l1.7-1.7M156.8 160.9l1.3-1.3M157 161h1.3M157.3 162.3l1.2-1.2M157.7 160.3v1.3M158.3 162.3l.2-.2"/>
</g>
<g fill="none" stroke="#000" stroke-width=".19" stroke-dasharray="4.2 1.4" stroke-linecap="butt">
<path d="M69 63h7.2M76.2 62.3h-7.2M68.5 84.3h8.5M77 83.6h-8.5M68.4 109h8.7M77.1 108.2h-8.7M68.3 133.6h8.9M77.2 132.9h-8.9M67.2 161.3h11M78.2 160.6h-11M67 191.6h10.7M77.7 190.9h-10.7"/>
<path d="M157.7 190.6v1.3M158.3 191.3h-1.3M66.8 221.1h10.9M77.7 220.3h-10.9M157.7 220.1v1.2M158.3 220.7h-1.3"/>
</g>
<path d="M72.6 54v176M157.7 54v176" fill="none" stroke="#000" stroke-width=".19" stroke-dasharray="2.8 1.1 .7 1.1" stroke-linecap="butt"/>
<path d="M265 219v60" fill="none" stroke="#000" stroke-width=".35"/>
<g font-size="3.5">
<text x="316.5" y="271.7">-</text>
<text x="397.2" y="271.5">A</text>
</g>
<g font-size="3">
<text x="326.7" y="226">DALSHANGAN-MARGREE-BLACKCRAIG</text>
<text x="343.4" y="232">132kV HDWP OHL</text>
</g>
<text font-size="2.8" x="128.6" y="251.1">TE709M2</text>
<text font-size="2.7" x="399.5" y="278">A3</text>
<g font-size="2.5">
<text x="38" y="13.8">1</text>
<text x="84.2" y="13.8">2</text>
<text x="134.2" y="13.8">3</text>
<text x="184.2" y="13.8">4</text>
<text x="234.2" y="13.8">5</text>
<text x="334.1" y="13.8">7</text>
<text x="384.1" y="13.8">8</text>
<text x="11.6" y="31">A</text>
<text x="406.5" y="31">A</text>
<text x="11.7" y="74.5">B</text>
<text x="406.5" y="74.5">B</text>
<text x="11.6" y="175">D</text>
<text x="406.5" y="175">D</text>
<text x="11.7" y="224.5">E</text>
<text x="406.6" y="224.5">E</text>
<text x="350.8" y="240.2">MARGREE</text>
<text x="332.2" y="249">WOOD POLE SCARFING 4 POLE ENTRY</text>
<text x="331.4" y="254">TERMINAL STRUCTURE 10m. AUX POLE</text>
<text x="11.8" y="268.5">F</text>
<text x="390.9" y="267.4">1</text>
<text x="406.7" y="268.5">F</text>
<text x="391" y="271.9">-</text>
<text x="268.8" y="277.3">RGM</text>
<text x="282.1" y="277.3">AB/WU</text>
<text x="298.5" y="277.4">RMJB</text>
<text x="334.5" y="278.1">A3/VCD/0018/128</text>
<text x="386.8" y="278">NTS</text>
<text x="38" y="285.7">1</text>
<text x="84.2" y="285.7">2</text>
<text x="134.2" y="285.7">3</text>
<text x="184.2" y="285.7">4</text>
<text x="234.2" y="285.7">5</text>
<text x="284.1" y="285.7">6</text>
<text x="334.1" y="285.7">7</text>
<text x="384.1" y="285.7">8</text>
</g>
<g font-size="2.1">
<text x="137" y="39">POLE SCARFED PARALLEL</text>
<text x="65.1" y="47">PARALLEL</text>
<text x="70.2" y="42.9">230</text>
<text x="137" y="47.2">MIN 50mm FLAT FACE</text>
<text x="137" y="43.1">ON BOTH SIDES TO GIVE</text>
<text x="132.8" y="50.8" transform="rotate(-90 132.8 50.8)">190</text>
<text x="84.8" y="63.7" transform="rotate(-90 84.8 63.7)">300</text>
<text x="173.7" y="63.7" transform="rotate(-90 173.7 63.7)">300</text>
<text x="23.8" y="68.7">PARALELL SCARFED</text>
<text x="23.8" y="77">PROPRIETRY JIG</text>
<text x="23.8" y="72.9">USING</text>
<text x="111.4" y="76.5">11m POLE ONLY</text>
<text x="111.4" y="72.3">ADDITIONAL HOLE FOR</text>
<text x="173.7" y="78.1" transform="rotate(-90 173.7 78.1)">150</text>
<text x="129" y="100.1" transform="rotate(-90 129 100.1)">1600</text>
<text x="171.8" y="97.1">50</text>
<text x="129" y="124.7" transform="rotate(-90 129 124.7)">1600</text>
<text x="99.9" y="133.9" transform="rotate(-90 99.9 133.9)">(N.T.S)</text>
<text x="192.3" y="134.9" transform="rotate(-90 192.3 134.9)">(N.T.S.)</text>
<text x="199.5" y="137.1">ACTUAL POLE VALUES TO BE USED</text>
<text x="199.5" y="132.6">REFERENCE (typical only)</text>
<text x="164" y="139.1">GOUGE MARK</text>
<text x="199.5" y="141.7">14 - POLE LENGTH</text>
<text x="99.9" y="146.3" transform="rotate(-90 99.9 146.3)">11000</text>
<text x="192.3" y="147.3" transform="rotate(-90 192.3 147.3)">11000</text>
<text x="199.5" y="146.3">305 - POLE DIA. 1.5m FROM BUTT</text>
<text x="129" y="150.9" transform="rotate(-90 129 150.9)">4050</text>
<text x="199.5" y="155.4">GB - COUNTRY OF ORIGIN</text>
<text x="199.5" y="150.8">SP - SPECIES</text>
<text x="199.5" y="160">75 - YEAR OF CREOSOTING</text>
<text x="99.9" y="162.8" transform="rotate(-90 99.9 162.8)">10000</text>
<text x="192.3" y="163.9" transform="rotate(-90 192.3 163.9)">10000</text>
<text x="199.5" y="164.5">XYZ - SUPPLIERS NAME OR MARK</text>
<text x="199.5" y="173.7">3m FROM POLE BUTT</text>
<text x="199.5" y="169.1">GOUGE MARK 6 WIDE x 6 DEEP</text>
<text x="165.1" y="181.7">100</text>
<text x="181.7" y="183.1" transform="rotate(-90 181.7 183.1)">N.T.S</text>
<text x="92.2" y="194" transform="rotate(-90 92.2 194)">270</text>
<text x="129" y="196.5" transform="rotate(-90 129 196.5)">1800</text>
<text x="181.7" y="193.5" transform="rotate(-90 181.7 193.5)">3000</text>
<text x="165.1" y="209">100</text>
<text x="92.2" y="215.3" transform="rotate(-90 92.2 215.3)">1065</text>
<text x="139" y="210.5" transform="rotate(-90 139 210.5)">1000</text>
<text x="84.8" y="224.5" transform="rotate(-90 84.8 224.5)">335</text>
<text x="139" y="226.8" transform="rotate(-90 139 226.8)">200</text>
<text x="79.3" y="245.3">IMPRESSED</text>
<text x="79.3" y="240.7">POLE SIZE TO BE</text>
<text x="79.3" y="249.9">ON THE BUTT</text>
<text x="116.1" y="246.3">BAR MARK / ITEM NUMBER</text>
</g>
<g font-size="2">
<text x="226.5" y="217.5">Rev.</text>
<text x="236.5" y="217.5">Date</text>
<text x="251.5" y="217.5">Prepared</text>
<text x="266.5" y="217.5">Reviewed</text>
<text x="281.5" y="217.5">Approved</text>
<text x="296.5" y="217.5">Reason / Description of changes.</text>
<text x="311.5" y="222">Project:</text>
<text x="311.5" y="238.5">Location:</text>
<text x="226.5" y="244.5">Contractor:</text>
<text x="311.5" y="244.5">Drg. Title:</text>
<text x="226.5" y="266.5">Client:</text>
<text x="266.5" y="267">Date of First Issue: 01/11/16</text>
<text x="311.5" y="267">Drg. No.:</text>
<text x="375.2" y="267">Sheet:</text>
<text x="394.4" y="267">Rev:</text>
<text x="267.7" y="271.5">Prepared</text>
<text x="282.3" y="271.5">Reviewed</text>
<text x="298" y="271.5">Approved</text>
<text x="311.5" y="276">Contractors Drg. No. :</text>
<text x="375.2" y="276">Scale:</text>
<text x="375.2" y="271.5">Next:</text>
<text x="394.4" y="276">Size:</text>
</g>
<g font-size="1.9">
<text x="285.2" y="40.1">GENERAL NOTES:</text>
<text x="285.2" y="50.5">1. ALL DRILLINGS TO BE 24mm DIAMETER HOLES UNLESS</text>
<text x="287.8" y="55.7">OTHERWISE NOTED</text>
<text x="285.2" y="60.9">2. POLE SIZES ARE EXTRA STOUT POLES &amp; TO BE BASED</text>
<text x="287.9" y="66.1">ON DIMENSIONS GIVEN IN SPEN SPECIFICATION</text>
<text x="288.4" y="71.2">OHL-03-132 ISSUE 2.</text>
<text x="285.2" y="76.4">3. POLE LENGTH IS 10m. MINIMUM DIAMETER 1.5m FROM BUTT</text>
<text x="288.5" y="81.6">= 285mm.</text>
<text x="288" y="86.8">POLE TOP DIAMETER = 235mm.</text>
<text x="285.2" y="92">4. SCARFING &amp; DRILLING SHALL BE TO THE DIMENSIONS AS</text>
<text x="287.8" y="97.1">SPECIFIED IN THIS DRAWING. STATED MINIMUM &amp; MAXIMUM</text>
<text x="288" y="102.3">VALUES SHALL NOT BE EXCEEDED.</text>
<text x="287.9" y="112.7">REQUIREMENTS UNDER OHL-03-005 ISSUE 5 (DATED MAY 2015)</text>
<text x="287.9" y="117.9">SHALL BE FULLY MET. PERMISSABLE DEVIATIONS ON SIZES OF</text>
<text x="287.9" y="123.1">POLES SHALL BE IN ACCORDANCE WITH ENATS 43-88 ISSUE 5</text>
<text x="288.1" y="128.2">(FEB 2010) CLAUSE 5.1.3. WHERE SIZES OF POLE ARE TO</text>
<text x="287.9" y="133.4">EXCEED SPECIFIED PERMISSIBLE DEVIATIONS THE SUPPLIER</text>
<text x="287.8" y="138.6">SHALL DECLARE THIS IMMEDIATELY.</text>
<text x="285.2" y="149">5. FOR GENERAL ARRANGEMENT DRAWING OF 4 POLE TERMINAL,</text>
<text x="288.2" y="154.2">REFER TO DRG No. A2/VCD/0018/034.</text>
<text x="285.2" y="159.3">6. ALL DIMENSIONS ARE IN mm, UNLESS NOTED</text>
</g>
<text font-size="1.7" x="227" y="281.2">All rights reserved. Total or partial reproduction of this drawing without authorisation of the proprietor is prohibited.</text>
<g font-size="1.5">
<text x="153.4" y="138.8">14</text>
<text x="153.4" y="141.9">SP</text>
<text x="156.4" y="143.9">75</text>
<text x="158" y="138.8">305</text>
<text x="159.1" y="141.9">GB</text>
<text x="155.5" y="146.3">XYZ</text>
<text x="265.5" y="221">Status Stamp:</text>
<text x="265.5" y="243.5">Status Stamp:</text>
</g>
</svg>
